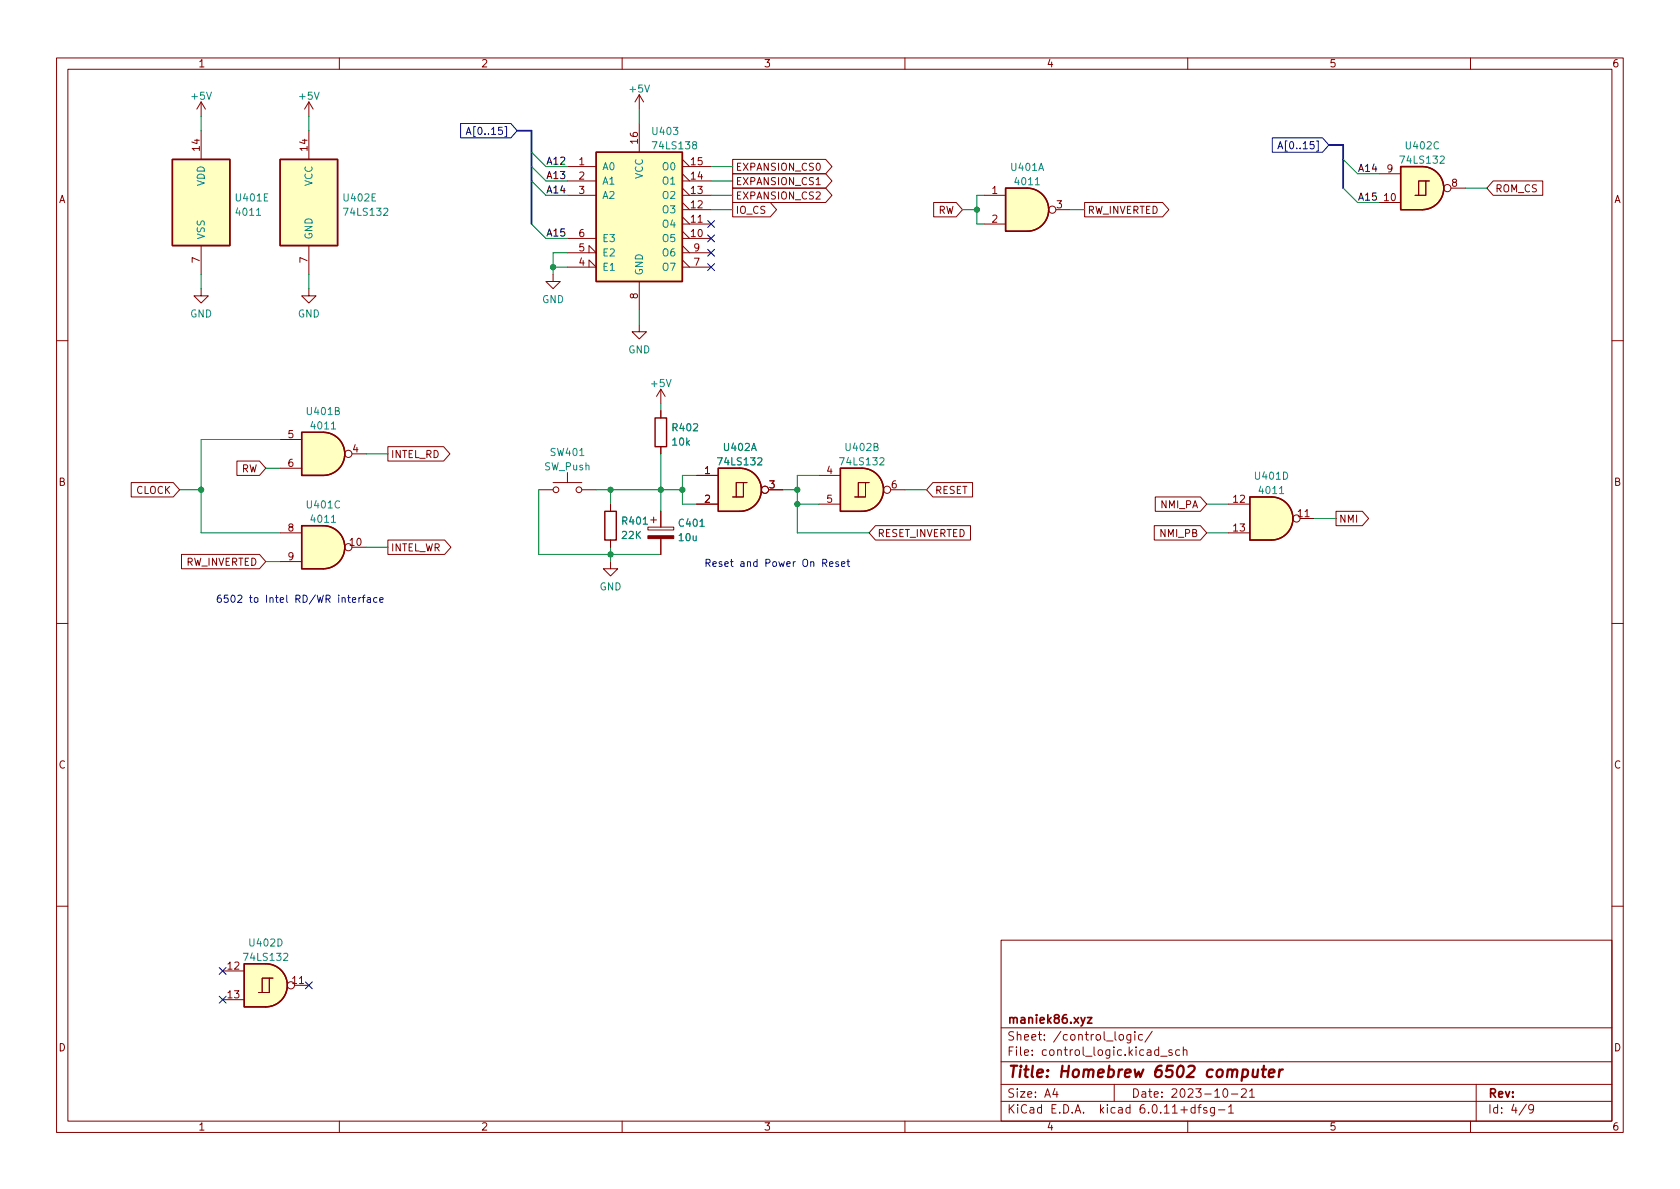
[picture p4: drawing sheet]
<svg xmlns="http://www.w3.org/2000/svg" width="297mm" height="210mm" viewBox="0 0 297 210" stroke-linecap="round" stroke-linejoin="round" font-family="sans-serif">
<g fill="none" stroke="#840000" stroke-width=".18">
<path d="M10 10.2h277v190.1h-277zM12 12.2h273v186.1h-273zM35.6 18l-.8 1.3M35.6 18v2.6M35.6 18l.7 1.3M54.6 18v2.6M54.6 18l-.8 1.3M54.6 18l.8 1.3M60 10.2v2M110 10.2v2M113 16.8v2.5M113 16.8l-.7 1.2"/>
<path d="M113 16.8l.8 1.2M160 10.2v2M210 10.2v2M260 10.2v2M35.6 23.1v5.1M54.6 23.1v5.1M100.3 34.5h5.1M100.3 29.5h5.1M100.3 32h5.1M113 21.8v5.1M120.6 34.5h5.1M120.6 39.6h5.1"/>
<path d="M120.6 37.1h5.1M120.6 29.5h5.1M120.6 38.3l1.3 1.3M120.6 35.8l1.3 1.3M120.6 33.3l1.3 1.2M120.6 32h5.1M120.6 30.7l1.3 1.3M120.6 28.2l1.3 1.3M123.4 39.3h.8M129.5 33.3h16.5l1.1 1.2-1.1 1.3h-16.5zM129.5 28.2h16.5l1.1 1.3-1.1 1.2h-16.5zM129.5 35.8h6.7l1.1 1.3-1.1 1.2h-6.7z"/>
<path d="M129.5 30.7h16.5l1.1 1.3-1.1 1.3h-16.5zM165.1 35.8h4l1.1 1.3-1.1 1.2h-4zM174 34.5h3.8M174 39.6h3.8M186.7 37.1h2.5M191.8 35.8h13.8l1.1 1.3-1.1 1.2h-13.8zM243.8 35.8h3.8M243.8 30.7h3.8M252.1 32h-1.3v2.5M252.7 32h-.6v2.5h-1.9M256.5 33.3h2.6M264 32h8.8v2.5h-8.8l-1.1-1.2z"/>
<path d="M35.6 51v1.3h1.2l-1.2 1.3-1.3-1.3h1.3M35.6 43.4v5.1M54.6 51v1.3h1.3l-1.3 1.3-1.3-1.3h1.3M54.6 43.4v5.1M97.8 48.5v1.3h1.3l-1.3 1.2-1.3-1.2h1.3M100.3 47.2h5.1l-1.3-1.2v1.2M100.3 44.7h5.1l-1.3-1.3v1.3M100.3 42.2h5.1M113 57.4v1.3h1.3l-1.3 1.2-1.2-1.2h1.2M113 49.8v5.1M120.6 42.2h5.1M120.6 40.9l1.3 1.3"/>
<path d="M120.6 47.2h5.1M120.6 44.7h5.1M120.6 46l1.3 1.2M120.6 43.4l1.3 1.3M10 60.2h2M49.5 77.7h3.8M68.6 79h9.8l1.1 1.3-1.1 1.2h-9.8zM116.8 68.8v2.6M116.8 72.6v1.3M116.8 79v1.3M116.8 68.8l-.7 1.3M116.8 68.8l.8 1.3"/>
<path d="M285 60.2h2M23.2 85.3h7.4l1.1 1.3-1.1 1.3h-7.4zM32.1 98h13.8l1.1 1.3-1.1 1.3h-13.8zM41.9 81.5h4l1.1 1.3-1.1 1.3h-4zM49.5 94.2h3.8M49.5 99.3h3.8M49.5 82.8h3.8M62.2 96.8h2.6M62.2 80.3h2.6M68.6 95.5h10l1.1 1.3-1.1 1.2h-10zM95.2 86.6h2.6M97.8 85.3h5.1"/>
<path d="M100.3 83.6v1.7M102.9 86.6h2.5M107.9 99.3v1.3h1.3l-1.3 1.2-1.2-1.2h1.2M107.9 89.1v1.3M107.9 95.5v1.3M114.6 93.2h4.5v.5h-4.5zM115.1 91.9h1M115.6 91.4v1.1M116.8 90.4v2.8M116.8 95.2v2.8M123.2 84.1h3.8M123.2 89.1h3.8"/>
<path d="M131.4 85.3h-1.2v2.6M132.1 85.3h-.7v2.6h-1.9M135.9 86.6h2.5M144.8 84.1h3.8M144.8 89.1h3.8M153 85.3h-1.2v2.6M153.7 85.3h-.7v2.6h-1.9M154.8 93h16.8v2.5h-16.8l-1.1-1.3zM157.5 86.6h2.5M164.9 85.3h7.1v2.6h-7.1l-1.1-1.3zM204.1 93h8.1l1.2 1.2-1.2 1.3h-8.1zM204.3 87.9h7.9l1.2 1.2-1.2 1.3h-7.9z"/>
<path d="M217.2 89.1h3.8M217.2 94.2h3.8M229.9 91.7h2.5M230.7 91.4h.8M236.2 90.4h4.7l1.1 1.3-1.1 1.3h-4.7zM10 110.2h2M285 110.2h2M10 160.2h2M39.4 171.7h3.8M39.4 176.8h3.8M47.6 173h-1.2v2.5M48.3 173h-.7v2.5h-1.9"/>
<path d="M52.1 174.2h2.5M52.9 173.9h.8M177 166.3h108v32h-108zM285 160.2h2M60 198.3v2M110 198.3v2M160 198.3v2M177 194.8h108M177 191.8h108M177 187.8h108M177 181.8h108M182.5 186.5v.1"/>
<path d="M182.5 185.7v.1M184.6 183.8v.1M184.6 183v.1M197 191.8v3M199.9 182.9v1.2l-.3 .3h-.3M199.9 183l-.4-.1-.3 .3v.4l.2 .3h.5M200.6 182.4v.2M200.6 182.9v1M202 183l-.4-.1-.3 .3v.4l.1 .3h.6M203.7 182.4l-1.3 1.9M207.2 185.7l-.3-.1-.3 .2 .1 .3 .5 .1v.4h-.6M208.6 185.7l-.5-.1-.2 .3v.4l.1 .3h.6"/>
<path d="M209.2 185.8l.2-.2 .4 .1 .1 .9M209.2 185.1v1.5M210 198.3v2M215.4 196.3h1.2M217.2 195.8l.4-.5v1.5M217.2 196.8h.9M217.7 193.5h1.2M219.5 192.7l.6-.2 .2 .2 .1 .3-1 1h1M220.9 193l.5-.5v1.5M220.9 194h.9M260 198.3v2M261 191.8v6.5"/>
<path d="M271.2 196l-.3 .3h-.3l-.3-.3 .1-.6 .5-.1 .2 .2a.99 .99 0 0 1-.4 1.3h-.3"/>
<circle cx="186.1" cy="37.1" r=".63"/>
<circle cx="255.9" cy="33.3" r=".63"/>
<circle cx="61.6" cy="80.3" r=".63"/>
<circle cx="61.6" cy="96.8" r=".63"/>
<circle cx="98.3" cy="86.6" r=".51"/>
<circle cx="102.4" cy="86.6" r=".51"/>
<circle cx="135.3" cy="86.6" r=".63"/>
<circle cx="156.8" cy="86.6" r=".63"/>
<circle cx="229.2" cy="91.7" r=".63"/>
<circle cx="51.4" cy="174.2" r=".63"/>
</g>
<path d="M192.3 179.9h.8l-.8 1h.8" fill="none" stroke="#840000" stroke-width=".3"/>
<g fill="#ffffc2" stroke="#ffffc2" stroke-width=".18">
<path d="M47 170.4a3.8 3.8 0 0 1 3.8 3.8 3.8 3.8 0 0 1-3.8 3.8z"/>
<path d="M43.2 170.4h3.8v7.6h-3.8z"/>
<path d="M251.5 29.5a3.8 3.8 0 0 1 3.8 3.8 3.8 3.8 0 0 1-3.8 3.8z"/>
<path d="M247.6 29.5h3.9v7.6h-3.9z"/>
<path d="M152.4 82.8a3.8 3.8 0 0 1 3.8 3.8 3.8 3.8 0 0 1-3.8 3.8z"/>
<path d="M148.6 82.8h3.8v7.6h-3.8z"/>
<path d="M224.8 87.9a3.8 3.8 0 0 1 3.8 3.8 3.8 3.8 0 0 1-3.8 3.8z"/>
<path d="M221 87.9h3.8v7.6h-3.8z"/>
<path d="M181.6 33.3a3.8 3.8 0 0 1 3.8 3.8 3.8 3.8 0 0 1-3.8 3.8z"/>
<path d="M177.8 33.3h3.8v7.6h-3.8z"/>
<path d="M130.8 82.8a3.8 3.8 0 0 1 3.8 3.8 3.8 3.8 0 0 1-3.8 3.8z"/>
<path d="M127 82.8h3.8v7.6h-3.8z"/>
<path d="M105.4 26.9h15.2v22.9h-15.2z"/>
<path d="M57.2 93a3.8 3.8 0 0 1 3.8 3.8 3.8 3.8 0 0 1-3.8 3.8z"/>
<path d="M53.3 93h3.8v7.6h-3.8z"/>
<path d="M57.2 76.4a3.8 3.8 0 0 1 3.8 3.9 3.8 3.8 0 0 1-3.8 3.8z"/>
<path d="M53.3 76.4h3.8v7.7h-3.8z"/>
<path d="M49.5 28.2h10.2v15.2h-10.2z"/>
<path d="M30.5 28.2h10.1v15.2h-10.1z"/>
</g>
<g fill="none" stroke="#840000" stroke-width=".25">
<path d="M30.5 28.2h10.1v15.2h-10.1zM49.5 28.2h10.2v15.2h-10.2zM105.4 26.9h15.2v22.9h-15.2zM177.8 33.3h3.8a3.8 3.8 0 0 1 3.8 3.8 3.8 3.8 0 0 1-3.8 3.8h-3.8zM247.6 29.5h3.9a3.8 3.8 0 0 1 3.8 3.8 3.8 3.8 0 0 1-3.8 3.8h-3.9zM53.3 76.4h3.9a3.8 3.8 0 0 1 3.8 3.9 3.8 3.8 0 0 1-3.8 3.8h-3.9zM115.8 73.9h2.1v5.1h-2.1zM53.3 93h3.9a3.8 3.8 0 0 1 3.8 3.8 3.8 3.8 0 0 1-3.8 3.8h-3.9zM106.9 90.4h2.1v5.1h-2.1zM130.8 82.8h-3.8v7.6h3.8M130.8 82.8a3.8 3.8 0 0 1 3.8 3.8 3.8 3.8 0 0 1-3.8 3.8M148.6 82.8h3.8a3.8 3.8 0 0 1 3.8 3.8 3.8 3.8 0 0 1-3.8 3.8h-3.8z"/>
<path d="M224.8 87.9h-3.8v7.6h3.8M224.8 87.9a3.8 3.8 0 0 1 3.8 3.8 3.8 3.8 0 0 1-3.8 3.8M43.2 170.4h3.8a3.8 3.8 0 0 1 3.8 3.8 3.8 3.8 0 0 1-3.8 3.8h-3.8z"/>
</g>
<g fill="none" stroke="#008484" stroke-width=".18">
<path d="M36.5 16.3l.5 1.3 .4-1.3M55.6 16.3l.4 1.3 .4-1.3M114 15l.4 1.3 .4-1.3M45.4 37.2l.3-.4v1.3M45.4 38.1h.7M47.3 34.3h-.6v1.2h.6M66.4 34.3h-.6v1.2h.6M67.8 36.9l.5-.1 .3 .4-.8 .9h.8M119.1 22.5h.7l-.4 .5 .4 .1v.6l-.2 .1-.5-.1M122.7 25.6l-.3-.2 .1-.2 .2-.1h.4l.1 .2-.1 .2-.5 .2-.2 .1 .1 .4 .2 .1h.2l.3-.2v-.3l-.3-.2M183.1 31.8l.3-.4v1.3M183.1 32.7h.7"/>
<path d="M254.3 25.2a.6 .6 0 0 0-.8 .4 .6 .6 0 0 0 .6 .7l.2-.1M254.6 27.7l.5-.1 .3 .4-.8 .9h.8M58.6 75l.4-.4v1.3M58.6 75.9h.7M59.3 72.7l.5-.1 .2-.2-.1-.2-.6-.1v1.2h.5l.2-.1v-.3l-.3-.2M117.8 67.1l.4 1.3 .5-1.3M154.5 79l.6-.1 .1-.1v-.3l-.7-.1v1.3h.5l.2-.1 .1-.4-.3-.2M58.6 91.5l.4-.4v1.3M58.6 92.4h.7M60 88.7a.6 .6 0 0 0-.8 .4 .6 .6 0 0 0 .6 .7l.2-.1M102.5 80.6h.7M113.7 92.7h.8"/>
<path d="M123.8 93.1h.7M134 81.1l.5-.2 .2 .4-.8 .9h.8M155.6 81.1l.5-.2 .2 .4-.8 .9h.8M226.2 86.4l.4-.4v1.3M226.2 87.3h.8M226.9 83.5a.64 .64 0 0 1 .8 .6 .64 .64 0 0 1-.8 .7zM49.1 166a.64 .64 0 0 1 .8 .7 .64 .64 0 0 1-.8 .6zM50.2 168.7l.4-.1 .3 .3-.8 .9h.8"/>
</g>
<path d="M114.6 94.7h4.5v.5h-4.5z" fill="#840000" stroke="#840000" stroke-width=".18"/>
<g fill="none" stroke="#000084" stroke-width=".18">
<path d="M81.4 21.8h8.9l1.1 1.3-1.1 1.3h-8.9zM88.8 22.5h-.6l-.1 .6 .2-.1h.4l.1 .2v.5l-.2 .1-.5-.1M89.3 22.4h.3v1.8h-.3M125.1 39l1.2 1.2M126.3 39l-1.2 1.2M224.9 24.4h8.9l1.1 1.2-1.1 1.3h-8.9zM232.3 25h-.6l-.1 .6 .2-.1 .4 .1 .2 .2-.1 .4-.2 .1-.5-.1M232.8 24.9h.3v1.8h-.3M125.1 46.6l1.2 1.2M125.1 41.5l1.2 1.3M125.1 44.1l1.2 1.2M126.3 46.6l-1.2 1.2"/>
<path d="M126.3 41.5l-1.2 1.3M126.3 44.1l-1.2 1.2M38.8 171.1l1.2 1.2M38.8 176.2l1.2 1.2M40 171.1l-1.2 1.2M40 176.2l-1.2 1.2M54 173.6l1.2 1.2M55.2 173.6l-1.2 1.2"/>
</g>
<path d="M42 105.4l.5-.2 .3 .4-.8 .9h.8M67.1 106.1l.6-.1v-.3h-.4l-.2 .2 .1 .6h.5" fill="none" stroke="#0000c2" stroke-width=".18"/>
<path d="M91.4 23.1h2.6v16.5M234.9 25.6h2.6v7.7" fill="none" stroke="#000084" stroke-width=".3"/>
<g fill="none" stroke="#008400" stroke-width=".18">
<path d="M113 19.3v2.5M35.6 20.6v2.5M54.6 20.6v2.5M94 39.6l2.5 2.6h3.8M94 32l2.5 2.5h3.8M94 29.5l2.5 2.5h3.8M94 26.9l2.5 2.6h3.8M125.7 34.5h3.8M125.7 32h3.8M125.7 29.5h3.8M125.7 37.1h3.8M170.2 37.1h2.5"/>
<path d="M174 34.5h-1.3v5.1h1.3M189.2 37.1h2.6M237.5 33.3l2.5 2.5h3.8M237.5 28.2l2.5 2.5h3.8M259.1 33.3h3.8M35.6 48.5v2.5M54.6 48.5v2.5M97.8 47.2h2.5M100.3 44.7h-2.5v3.8M113 54.9v2.5M49.5 77.7h-13.9v16.5h13.9M116.8 71.4v1.2"/>
<path d="M31.7 86.6h3.9M47 82.8h2.5M47 99.3h2.5M64.8 96.8h3.8M64.8 80.3h3.8M95.2 86.6v11.4h21.6M105.4 86.6h15.2M107.9 86.6v2.5M107.9 96.8v2.5M116.8 80.3v10.1M123.2 84.1h-2.6v5h2.6M138.4 86.6h2.6"/>
<path d="M141 89.1h3.8M144.8 84.1h-3.8v10.1h12.7M160 86.6h3.8M213.4 89.1h3.8M213.4 94.2h3.8M232.4 91.7h3.8"/>
</g>
<g fill="#008400" stroke="#008400" stroke-width=".18">
<circle cx="116.8" cy="86.6" r=".46"/>
<circle cx="107.9" cy="86.6" r=".46"/>
<circle cx="107.9" cy="98" r=".46"/>
<circle cx="120.6" cy="86.6" r=".46"/>
<circle cx="172.7" cy="37.1" r=".46"/>
<circle cx="141" cy="89.1" r=".46"/>
<circle cx="141" cy="86.6" r=".46"/>
<circle cx="35.6" cy="86.6" r=".46"/>
<circle cx="97.8" cy="47.2" r=".46"/>
</g>
<g font-size="2.8" fill="#840000">
<text x="178" y="191.2">Title:</text>
<text x="187.3" y="191.2">Homebrew</text>
<text x="204.3" y="191.2">6502</text>
<text x="213.9" y="191.2">computer</text>
</g>
<g font-size="2.1" fill="#840000">
<text x="178" y="184.5">Sheet:</text>
<text x="178" y="181.5">maniek86.xyz</text>
<text x="186.2" y="184.5">/control_logic/</text>
<text x="178" y="187.2">File:</text>
<text x="184.4" y="187.2">control_logic.kicad_sch</text>
<text x="178" y="197.4">KiCad</text>
<text x="178" y="194.6">Size:</text>
<text x="184.7" y="194.6">A4</text>
<text x="185.7" y="197.4">E.D.A.</text>
<text x="194.6" y="197.4">kicad</text>
<text x="200" y="194.6">Date:</text>
<text x="201.8" y="197.4">6.0.11+dfsg-1</text>
<text x="207" y="194.6">2023-10-21</text>
<text x="263" y="194.6">Rev:</text>
<text x="263" y="197.4">Id:</text>
<text x="267.1" y="197.4">4/9</text>
</g>
<g font-size="1.8" fill="#840000">
<text x="35" y="12.3">1</text>
<text x="85" y="12.3">2</text>
<text x="135" y="12.3">3</text>
<text x="185" y="12.3">4</text>
<text x="235" y="12.3">5</text>
<text x="285" y="12.3">6</text>
<text x="35.3" y="26.9" transform="rotate(-90 35.3 26.9)">14</text>
<text x="54.4" y="26.9" transform="rotate(-90 54.4 26.9)">14</text>
<text x="102.2" y="29.2">1</text>
<text x="112.8" y="25.7" transform="rotate(-90 112.8 25.7)">16</text>
<text x="121.9" y="29.2">15</text>
<text x="102.2" y="31.7">2</text>
<text x="102.2" y="34.3">3</text>
<text x="121.9" y="34.3">13</text>
<text x="121.9" y="31.7">14</text>
<text x="130" y="35.7">EXPANSION_CS2</text>
<text x="130" y="30.6">EXPANSION_CS0</text>
<text x="130" y="33.1">EXPANSION_CS1</text>
<text x="175.2" y="34.3">1</text>
<text x="244.5" y="35.6">10</text>
<text x="245.1" y="30.5">9</text>
<text x="256.5" y="33">8</text>
<text x="264.3" y="34.4">ROM_CS</text>
<text x="10.4" y="36.3">A</text>
<text x="102.2" y="41.9">6</text>
<text x="121.9" y="41.9">10</text>
<text x="121.9" y="39.4">11</text>
<text x="121.9" y="36.8">12</text>
<text x="130" y="38.2">IO_CS</text>
<text x="165.9" y="38.2">RW</text>
<text x="175.2" y="39.4">2</text>
<text x="186.6" y="36.8">3</text>
<text x="192.2" y="38.2">RW_INVERTED</text>
<text x="285.4" y="36.3">A</text>
<text x="35.3" y="46.6" transform="rotate(-90 35.3 46.6)">7</text>
<text x="54.4" y="46.6" transform="rotate(-90 54.4 46.6)">7</text>
<text x="102.2" y="47">4</text>
<text x="102.2" y="44.4">5</text>
<text x="122.5" y="47">7</text>
<text x="122.5" y="44.4">9</text>
<text x="112.8" y="53" transform="rotate(-90 112.8 53)">8</text>
<text x="50.8" y="77.5">5</text>
<text x="42.7" y="83.9">RW</text>
<text x="50.8" y="82.5">6</text>
<text x="62.2" y="80">4</text>
<text x="69.1" y="81.4">INTEL_RD</text>
<text x="124.4" y="83.8">1</text>
<text x="146" y="83.8">4</text>
<text x="10.3" y="86.3">B</text>
<text x="24" y="87.7">CLOCK</text>
<text x="124.4" y="88.9">2</text>
<text x="135.8" y="86.4">3</text>
<text x="146" y="88.9">5</text>
<text x="157.4" y="86.4">6</text>
<text x="165.3" y="87.7">RESET</text>
<text x="217.8" y="88.9">12</text>
<text x="285.3" y="86.3">B</text>
<text x="50.8" y="94">8</text>
<text x="155.1" y="95.3">RESET_INVERTED</text>
<text x="204.9" y="95.3">NMI_PB</text>
<text x="205.1" y="90.3">NMI_PA</text>
<text x="217.8" y="94">13</text>
<text x="229.2" y="91.4">11</text>
<text x="236.7" y="92.8">NMI</text>
<text x="32.9" y="100.4">RW_INVERTED</text>
<text x="50.8" y="99.1">9</text>
<text x="61.6" y="96.5">10</text>
<text x="69.1" y="97.9">INTEL_WR</text>
<text x="10.3" y="136.3">C</text>
<text x="285.3" y="136.3">C</text>
<text x="40" y="171.4">12</text>
<text x="51.4" y="174">11</text>
<text x="40" y="176.5">13</text>
<text x="10.3" y="186.3">D</text>
<text x="285.3" y="186.3">D</text>
<text x="35" y="200.3">1</text>
<text x="85" y="200.3">2</text>
<text x="135" y="200.3">3</text>
<text x="185" y="200.3">4</text>
<text x="235" y="200.3">5</text>
<text x="285" y="200.3">6</text>
</g>
<g font-size="1.8" fill="#008484">
<text x="111" y="16.7">+5V</text>
<text x="33.5" y="18">+5V</text>
<text x="52.6" y="18">+5V</text>
<text x="115.1" y="24.2">U403</text>
<text x="115.1" y="26.8">74LS138</text>
<text x="247.2" y="29.3">74LS132</text>
<text x="248.3" y="26.8">U402C</text>
<text x="36.6" y="33" transform="rotate(-90 36.6 33)">VDD</text>
<text x="41.4" y="36">U401E</text>
<text x="55.6" y="33" transform="rotate(-90 55.6 33)">VCC</text>
<text x="60.5" y="36">U402E</text>
<text x="106.4" y="30.5">A0</text>
<text x="106.4" y="33">A1</text>
<text x="106.4" y="35.6">A2</text>
<text x="114.1" y="31.7" transform="rotate(-90 114.1 31.7)">VCC</text>
<text x="116.9" y="35.6">O2</text>
<text x="116.9" y="33">O1</text>
<text x="116.9" y="30.5">O0</text>
<text x="178.5" y="30.6">U401A</text>
<text x="179.1" y="33.1">4011</text>
<text x="41.4" y="38.5">4011</text>
<text x="60.5" y="38.5">74LS132</text>
<text x="116.9" y="40.6">O4</text>
<text x="116.9" y="38.1">O3</text>
<text x="36.6" y="42.4" transform="rotate(-90 36.6 42.4)">VSS</text>
<text x="55.6" y="42.4" transform="rotate(-90 55.6 42.4)">GND</text>
<text x="106.4" y="45.7">E2</text>
<text x="106.4" y="43.2">E3</text>
<text x="116.9" y="43.2">O5</text>
<text x="116.9" y="45.7">O6</text>
<text x="95.8" y="54">GND</text>
<text x="106.4" y="48.3">E1</text>
<text x="114.1" y="48.8" transform="rotate(-90 114.1 48.8)">GND</text>
<text x="116.9" y="48.3">O7</text>
<text x="33.5" y="56.5">GND</text>
<text x="52.6" y="56.5">GND</text>
<text x="111" y="62.9">GND</text>
<text x="114.8" y="68.8">+5V</text>
<text x="54" y="73.8">U401B</text>
<text x="54.7" y="76.3">4011</text>
<text x="118.6" y="76.6">R402</text>
<text x="96.1" y="83.5">SW_Push</text>
<text x="97.1" y="81">SW401</text>
<text x="118.6" y="79.2">10k</text>
<text x="126.6" y="82.7">74LS132</text>
<text x="127.7" y="80.1">U402A</text>
<text x="148.2" y="82.7">74LS132</text>
<text x="149.2" y="80.1">U402B</text>
<text x="221.6" y="85.2">U401D</text>
<text x="222.3" y="87.7">4011</text>
<text x="54" y="90.3">U401C</text>
<text x="54.7" y="92.8">4011</text>
<text x="109.7" y="93.1">R401</text>
<text x="109.7" y="95.7">22K</text>
<text x="119.8" y="93.5">C401</text>
<text x="119.8" y="96.1">10u</text>
<text x="105.9" y="104.8">GND</text>
<text x="43.8" y="167.8">U402D</text>
<text x="42.8" y="170.3">74LS132</text>
</g>
<g font-size="1.8" fill="#000084">
<text x="82.2" y="24.2">A[0..15]</text>
<text x="225.7" y="26.8">A[0..15]</text>
</g>
<g font-size="1.8">
<text x="96.5" y="29.1">A12</text>
<text x="96.5" y="31.6">A13</text>
<text x="96.5" y="34.2">A14</text>
<text x="240" y="35.5">A15</text>
<text x="240" y="30.4">A14</text>
<text x="96.5" y="41.8">A15</text>
</g>
<g font-size="1.8" fill="#0000c2">
<text x="124.5" y="100.2">Reset</text>
<text x="130.8" y="100.2">and</text>
<text x="135.3" y="100.2">Power</text>
<text x="142.1" y="100.2">On</text>
<text x="145.7" y="100.2">Reset</text>
<text x="38.1" y="106.6">6502</text>
<text x="44.1" y="106.6">to</text>
<text x="47.1" y="106.6">Intel</text>
<text x="52.4" y="106.6">RD/WR</text>
<text x="60.1" y="106.6">interface</text>
</g>
</svg>
